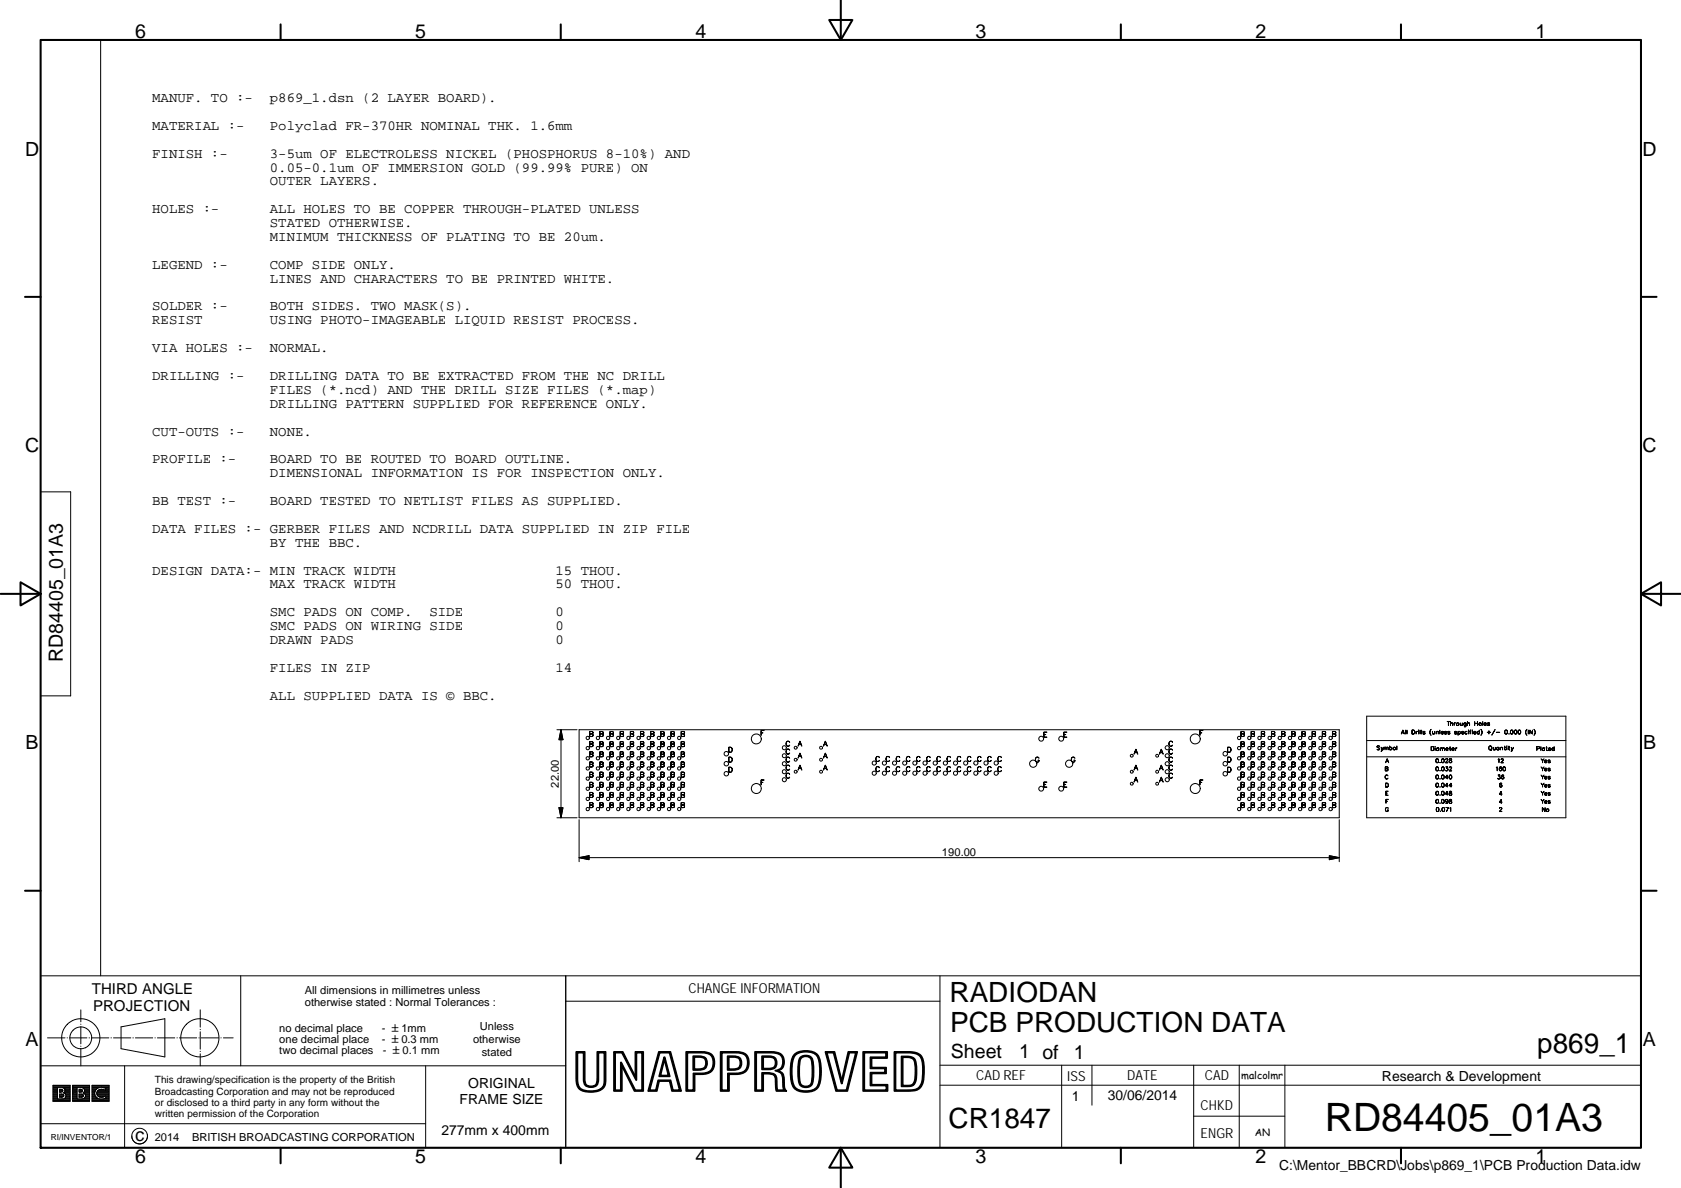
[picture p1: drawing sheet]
<svg xmlns="http://www.w3.org/2000/svg" width="420mm" height="297mm" viewBox="0 0 420 297" stroke-linecap="round" stroke-linejoin="round" font-family="sans-serif">
<g fill="none" stroke="#000" stroke-width=".51">
<path d="M10.1 10h400.1v277h-400.1zM70.1 6.1v3.9M140.2 6.1v3.9M207.3 5h5.8l-2.9 5zM210.2 0v10M280.2 6.1v3.9M350.2 6.1v3.9M6.3 74.2h3.8M410.2 74.2h3.9M.2 148.5h9.9M5.1 145.6l5 2.9-5 2.9zM410.2 148.5l5-2.9v5.8z"/>
<path d="M410.2 148.5h9.9M6.3 222.7h3.8M410.2 222.7h3.9M70.1 287v3.9M140.2 287v3.9M210.2 287l2.9 5h-5.8zM210.2 287v10M280.2 287v3.9M350.2 287v3.9"/>
</g>
<g fill="none" stroke="#000" stroke-width=".25">
<path d="M10.1 10h400.1v277h-400.1zM25.2 10v234M10.1 123h7.6v51h-7.6M341.6 179.1h49.8v25.4h-49.8zM139.2 182.5h5M140.2 182.5l.5 2.5h-1zM140.2 182.5v22M144.7 182.5h190v22h-190zM341.6 189.2h49.8M341.6 185.2h49.8M139.2 204.5h5M139.7 202h1l-.5 2.5z"/>
<path d="M144.7 214.4l2.5-.4v.9zM144.7 214.4h190M144.7 204.9v10.6M332.3 214l2.4 .4-2.4 .5zM334.7 204.9v10.6M10.1 244h400.1M11.9 259.5h4.3M16.8 259.5h.1M17.4 259.5h4.3M20.2 252.5v3M20.2 256.1h.1M20.2 256.7v4.3"/>
<path d="M22.3 259.5h.1M22.9 259.5h4.3M27.7 259.5h.1M28.4 259.5h4.3M30.3 256.8l10.9-2.1v9.6l-10.9-2.1zM33.2 259.5h.1M33.9 259.5h4.3M38.7 259.5h.1M39.4 259.5h4.3M44.2 259.5h.1M44.8 259.5h4.4M49.7 259.5h.1"/>
<path d="M50 252.5v4.3M50 257.4v.1M50 258v4.3M50.3 259.5h4.4M55.2 259.5h.1M55.8 259.5h2.5M60.2 244v22.5M141.4 244v43M141.4 250.3h93.5M234.9 244v43M10.1 266.5h131.3M13.3 271.4h4.2v4h-4.2z"/>
<path d="M13.3 272.3h1.1M13.3 272.4h1.1M13.3 272.1h1.1M13.3 271.9h1.1M13.3 274.1h1.1M13.3 274.3h1.1M13.3 274.5h1.1M13.3 274.6h1.1M13.3 274.8h4.2M13.3 274h1.1M13.3 273.8h1.1M13.3 273.6h1.1"/>
<path d="M13.3 273.5h1.1M13.3 273.3h1.1M13.3 275.1h4.2M13.3 275.3h4.2M13.3 271.4h4.2M13.3 271.6h4.2M13.3 271.8h4.2M13.3 273.1h1.1M13.3 275h4.2M13.3 272.6h1.1M13.3 272.8h1.1M13.3 272.9h1.1"/>
<path d="M14.4 271.9v2.9M14.4 271.9h.9a.79 .79 0 0 1 .9 .7M14.9 272.4h.7M14.9 273.8h1M14.9 273.6h.9M14.9 272.9h.7M14.9 272.6h.8M14.9 274.1h1M14.9 274h1M14.9 272.8h.8M15.5 271.9h2M15.6 274.3h-.7v-.8l1 .2v.5l-.5 .1"/>
<path d="M15.7 272.8l-.1 .2M15.7 272.6l-.2-.2h-.6v.7l.7-.1M15.7 272.6v.2M15.9 272.1h1.6M16 273.3l.4 .3M16 273.3h1.5M16.1 273.1h1.4M16.1 274.6h1.4M16.1 272.3h1.4M16.2 273l-.3 .3h.1M16.2 272.4h1.3M16.2 272.9h1.3"/>
<path d="M16.2 272.6v.4M16.2 272.6h1.3M16.2 272.8h1.3M16.3 273.5h1.2M16.3 274.5h1.2M16.4 273.6l.1 .4M16.4 273.6h1.1M16.4 274.3h1.1M16.4 274.3l-.3 .3-.7 .2M16.5 273.8h1M16.5 274.1h1M16.5 274h1"/>
<path d="M16.5 274l-.1 .3M18.1 275.3h4.3M18.1 271.4h4.3M18.1 271.6h4.3M18.1 271.8h4.3M18.1 271.4h4.3v4h-4.3zM18.1 271.9h2.1a.78 .78 0 0 1 .9 .7M18.1 272.6h1.2M18.1 272.3h1.2M18.1 272.4h1.2M18.1 272.1h1.2M18.1 274.1h1.2"/>
<path d="M18.1 274.3h1.2M18.1 274.5h1.2M18.1 274.6h1.2M18.1 274.8h4.3M18.1 274h1.2M18.1 273.8h1.2M18.1 273.6h1.2M18.1 273.5h1.2M18.1 273.3h1.2M18.1 275.1h4.3M18.1 272.8h1.2M18.1 272.9h1.2"/>
<path d="M18.1 273.1h1.2M18.1 275h4.3M19.3 271.9v2.9M19.8 272.6h.8M19.8 272.4h.7M19.8 272.8h.8M19.8 272.9h.7M19.8 274.1h1M19.8 274h1.1M19.8 273.8h1M19.8 273.6h.8M20.2 261.6h.1"/>
<path d="M20.2 262.2v4.3M20.4 271.9h2M20.5 274.3h-.2M20.6 272.8l-.2-.4h-.6v.7l.7-.1M20.6 272.8l-.1 .2M20.8 274.2l-.3 .1M20.8 273.8v.4M20.8 273.8l-.5-.3h-.5v.8h.7M20.8 272.1h1.6M20.9 273.3l.4 .3 .1 .4M20.9 273.3h1.5M20.9 273.1h1.5"/>
<path d="M21 274.6h1.4M21 272.3h1.4M21 274.6l-.7 .2M21.1 272.9h1.3M21.1 273l-.2 .3M21.1 272.4h1.3M21.1 272.6h1.3M21.1 272.8h1.3M21.1 272.6v.4M21.1 273.5h1.3M21.2 274.5h1.2M21.3 274.3h1.1"/>
<path d="M21.3 273.6h1.1M21.3 274.3l-.3 .3M21.3 273.8h1.1M21.4 274l-.1 .3M21.4 274.1h1M21.4 274h1M23 275.1h4.3M23 275.3h4.3M23 271.4h4.3M23 271.6h4.3M23 271.8h4.3M23 272.6h.9"/>
<path d="M23 272.3h1.2M23 272.4h1M23 272.1h1.4M23 271.9h1.9M23 274.1h.9M23 274.3h1M23 274.5h1.2M23 274.6h1.5M23 274h.8M23 273.8h.7M23 273.6h.7M23 273.5h.7"/>
<path d="M23 273.3h.7M23 272.8h.8M23 272.9h.7M23 273.1h.7M23 271.4h4.3v4h-4.3zM23 274.8h2.2M23 275h4.3M23.7 273.5l.1 .3M23.7 273v.5M23.8 273.8l.1 .4M23.9 272.6l-.2 .4M23.9 274.2l.1 .1"/>
<path d="M24.2 273.5h3.1M24.2 273.3h3.1M24.2 273.1h3.1M24.2 273.6h3.1M24.3 272.9h3M24.3 273.8h3M24.3 273.8l.3 .4M24.4 272.8h2.9M24.4 274h2.9M24.5 272.6h1.8M24.6 274.1h1.6M24.6 274.2l.3 .1"/>
<path d="M24.8 272.4h1.1M24.9 274.3h.9M25.5 274.8h1.8M25.8 271.9h1.5M26.2 274.2l-.7 .2-.6-.1M26.2 274.6h1.1M26.3 272.1a1.96 1.96 0 0 0-2.4 .5M26.3 272.1h1M26.4 272.6h.9M26.4 272.3h.9M26.4 272.4h.9M26.4 272.1v.5"/>
<path d="M26.4 272.6a1.23 1.23 0 0 0-1.5-.2 1.23 1.23 0 0 0-.6 1.4M26.4 274v.6a2.03 2.03 0 0 1-2.4-.3M26.4 274.1h.9M26.4 274.3h.9M26.4 274.5h.9M31.1 266.5v20.5M50 262.8v.1M50 263.5v3M106.4 266.5v20.5M234.9 271.3h175.3M234.9 266.3h175.3M265.4 266.3v20.5"/>
<path d="M272.9 266.3v10M298.4 279.1h22.7M298.4 266.3v20.5M309.7 266.3v20.5M321.2 266.3v20.5M10.1 281h96.3M36.8 283.7a1.96 1.96 0 0 1-1.7 2.3 1.96 1.96 0 0 1-2.2-2"/>
<circle cx="146.9" cy="197.2" r=".41"/>
<circle cx="146.9" cy="194.7" r=".41"/>
<circle cx="146.9" cy="192.1" r=".41"/>
<circle cx="146.9" cy="189.6" r=".41"/>
<circle cx="146.9" cy="199.8" r=".41"/>
<circle cx="146.9" cy="184.5" r=".41"/>
<circle cx="146.9" cy="187.1" r=".41"/>
<circle cx="149.4" cy="197.2" r=".41"/>
<circle cx="149.4" cy="192.1" r=".41"/>
<circle cx="149.4" cy="189.6" r=".41"/>
<circle cx="149.4" cy="199.8" r=".41"/>
<circle cx="149.4" cy="194.7" r=".41"/>
<circle cx="149.4" cy="184.5" r=".41"/>
<circle cx="149.4" cy="187.1" r=".41"/>
<circle cx="152" cy="184.5" r=".41"/>
<circle cx="152" cy="197.2" r=".41"/>
<circle cx="152" cy="192.1" r=".41"/>
<circle cx="152" cy="189.6" r=".41"/>
<circle cx="152" cy="194.7" r=".41"/>
<circle cx="152" cy="199.8" r=".41"/>
<circle cx="152" cy="187.1" r=".41"/>
<circle cx="154.5" cy="184.5" r=".41"/>
<circle cx="154.5" cy="197.2" r=".41"/>
<circle cx="154.5" cy="192.1" r=".41"/>
<circle cx="154.5" cy="189.6" r=".41"/>
<circle cx="154.5" cy="187.1" r=".41"/>
<circle cx="154.5" cy="199.8" r=".41"/>
<circle cx="154.5" cy="194.7" r=".41"/>
<circle cx="157.1" cy="184.5" r=".41"/>
<circle cx="157.1" cy="197.2" r=".41"/>
<circle cx="157.1" cy="189.6" r=".41"/>
<circle cx="157.1" cy="192.1" r=".41"/>
<circle cx="157.1" cy="187.1" r=".41"/>
<circle cx="157.1" cy="199.8" r=".41"/>
<circle cx="157.1" cy="194.7" r=".41"/>
<circle cx="159.6" cy="184.5" r=".41"/>
<circle cx="159.6" cy="197.2" r=".41"/>
<circle cx="159.6" cy="192.1" r=".41"/>
<circle cx="159.6" cy="187.1" r=".41"/>
<circle cx="159.6" cy="189.6" r=".41"/>
<circle cx="159.6" cy="199.8" r=".41"/>
<circle cx="159.6" cy="194.7" r=".41"/>
<circle cx="162.1" cy="184.5" r=".41"/>
<circle cx="162.1" cy="197.2" r=".41"/>
<circle cx="162.1" cy="192.1" r=".41"/>
<circle cx="162.1" cy="187.1" r=".41"/>
<circle cx="162.1" cy="189.6" r=".41"/>
<circle cx="162.1" cy="199.8" r=".41"/>
<circle cx="162.1" cy="194.7" r=".41"/>
<circle cx="164.7" cy="184.5" r=".41"/>
<circle cx="164.7" cy="197.2" r=".41"/>
<circle cx="164.7" cy="189.6" r=".41"/>
<circle cx="164.7" cy="187.1" r=".41"/>
<circle cx="164.7" cy="192.1" r=".41"/>
<circle cx="164.7" cy="199.8" r=".41"/>
<circle cx="164.7" cy="194.7" r=".41"/>
<circle cx="167.2" cy="184.5" r=".41"/>
<circle cx="167.2" cy="197.2" r=".41"/>
<circle cx="167.2" cy="189.6" r=".41"/>
<circle cx="167.2" cy="187.1" r=".41"/>
<circle cx="167.2" cy="199.8" r=".41"/>
<circle cx="167.2" cy="192.1" r=".41"/>
<circle cx="167.2" cy="194.7" r=".41"/>
<circle cx="169.8" cy="184.5" r=".41"/>
<circle cx="169.8" cy="197.2" r=".41"/>
<circle cx="169.8" cy="189.6" r=".41"/>
<circle cx="169.8" cy="187.1" r=".41"/>
<circle cx="169.8" cy="192.1" r=".41"/>
<circle cx="169.8" cy="194.7" r=".41"/>
<circle cx="169.8" cy="199.8" r=".41"/>
<circle cx="181.5" cy="191" r=".56"/>
<circle cx="181.5" cy="188.5" r=".56"/>
<circle cx="181.6" cy="193.5" r=".55"/>
<circle cx="189" cy="184.8" r="1.25"/>
<circle cx="189" cy="197.2" r="1.24"/>
<circle cx="196" cy="187" r=".52"/>
<circle cx="196" cy="193" r=".51"/>
<circle cx="196" cy="195" r=".51"/>
<circle cx="196.1" cy="191" r=".51"/>
<circle cx="196.1" cy="189" r=".51"/>
<circle cx="198.9" cy="192.9" r=".36"/>
<circle cx="198.9" cy="187" r=".36"/>
<circle cx="198.9" cy="190" r=".36"/>
<circle cx="205.2" cy="187" r=".36"/>
<circle cx="205.2" cy="192.9" r=".36"/>
<circle cx="205.2" cy="190" r=".36"/>
<circle cx="218.5" cy="193.3" r=".51"/>
<circle cx="218.5" cy="190.8" r=".51"/>
<circle cx="221" cy="193.3" r=".51"/>
<circle cx="221" cy="190.8" r=".51"/>
<circle cx="223.6" cy="190.8" r=".51"/>
<circle cx="223.6" cy="193.3" r=".51"/>
<circle cx="226.1" cy="193.3" r=".51"/>
<circle cx="226.1" cy="190.8" r=".51"/>
<circle cx="228.7" cy="193.3" r=".51"/>
<circle cx="228.7" cy="190.8" r=".51"/>
<circle cx="231.2" cy="193.3" r=".51"/>
<circle cx="231.2" cy="190.8" r=".51"/>
<circle cx="233.7" cy="190.8" r=".51"/>
<circle cx="233.7" cy="193.3" r=".51"/>
<circle cx="236.3" cy="190.8" r=".51"/>
<circle cx="236.3" cy="193.3" r=".51"/>
<circle cx="238.8" cy="190.8" r=".51"/>
<circle cx="238.8" cy="193.3" r=".52"/>
<circle cx="241.4" cy="193.3" r=".51"/>
<circle cx="241.4" cy="190.8" r=".51"/>
<circle cx="243.9" cy="193.3" r=".51"/>
<circle cx="243.9" cy="190.8" r=".51"/>
<circle cx="246.4" cy="190.8" r=".51"/>
<circle cx="246.4" cy="193.3" r=".51"/>
<circle cx="249" cy="190.8" r=".51"/>
<circle cx="249" cy="193.3" r=".51"/>
<circle cx="258.2" cy="191" r=".91"/>
<circle cx="260.2" cy="184.7" r=".61"/>
<circle cx="260.2" cy="197.2" r=".61"/>
<circle cx="265.2" cy="184.7" r=".62"/>
<circle cx="265.2" cy="197.2" r=".61"/>
<circle cx="267.2" cy="191" r=".91"/>
<circle cx="282.9" cy="192.9" r=".36"/>
<circle cx="282.9" cy="195.9" r=".36"/>
<circle cx="282.9" cy="188.9" r=".35"/>
<circle cx="289.2" cy="192.9" r=".36"/>
<circle cx="289.2" cy="195.9" r=".36"/>
<circle cx="289.2" cy="188.9" r=".35"/>
<circle cx="291.7" cy="187" r=".52"/>
<circle cx="291.7" cy="193" r=".51"/>
<circle cx="291.7" cy="194.9" r=".51"/>
<circle cx="291.8" cy="191" r=".5"/>
<circle cx="291.8" cy="188.9" r=".5"/>
<circle cx="298.7" cy="184.8" r="1.26"/>
<circle cx="298.8" cy="197.2" r="1.25"/>
<circle cx="306.2" cy="191" r=".56"/>
<circle cx="306.2" cy="188.5" r=".56"/>
<circle cx="306.2" cy="193.5" r=".55"/>
<circle cx="309.7" cy="189.6" r=".42"/>
<circle cx="309.7" cy="192.1" r=".42"/>
<circle cx="309.7" cy="187" r=".42"/>
<circle cx="309.7" cy="184.5" r=".42"/>
<circle cx="309.7" cy="197.2" r=".42"/>
<circle cx="309.7" cy="194.7" r=".42"/>
<circle cx="309.7" cy="199.7" r=".42"/>
<circle cx="312.2" cy="189.6" r=".42"/>
<circle cx="312.2" cy="192.1" r=".42"/>
<circle cx="312.2" cy="197.2" r=".42"/>
<circle cx="312.2" cy="187" r=".42"/>
<circle cx="312.2" cy="184.5" r=".42"/>
<circle cx="312.2" cy="194.7" r=".42"/>
<circle cx="312.2" cy="199.7" r=".42"/>
<circle cx="314.8" cy="192.1" r=".42"/>
<circle cx="314.8" cy="197.2" r=".42"/>
<circle cx="314.8" cy="187" r=".42"/>
<circle cx="314.8" cy="184.5" r=".42"/>
<circle cx="314.8" cy="189.6" r=".42"/>
<circle cx="314.8" cy="194.7" r=".42"/>
<circle cx="314.8" cy="199.7" r=".42"/>
<circle cx="317.3" cy="192.1" r=".42"/>
<circle cx="317.3" cy="197.2" r=".42"/>
<circle cx="317.3" cy="184.5" r=".42"/>
<circle cx="317.3" cy="189.6" r=".42"/>
<circle cx="317.3" cy="187" r=".42"/>
<circle cx="317.3" cy="199.7" r=".42"/>
<circle cx="317.3" cy="194.7" r=".42"/>
<circle cx="319.9" cy="184.5" r=".42"/>
<circle cx="319.9" cy="192.1" r=".42"/>
<circle cx="319.9" cy="197.2" r=".42"/>
<circle cx="319.9" cy="189.6" r=".42"/>
<circle cx="319.9" cy="187" r=".42"/>
<circle cx="319.9" cy="194.7" r=".42"/>
<circle cx="319.9" cy="199.7" r=".42"/>
<circle cx="322.4" cy="184.5" r=".42"/>
<circle cx="322.4" cy="192.1" r=".42"/>
<circle cx="322.4" cy="187" r=".42"/>
<circle cx="322.4" cy="197.2" r=".42"/>
<circle cx="322.4" cy="189.6" r=".42"/>
<circle cx="322.4" cy="199.7" r=".42"/>
<circle cx="322.4" cy="194.7" r=".42"/>
<circle cx="324.9" cy="184.5" r=".42"/>
<circle cx="324.9" cy="192.1" r=".42"/>
<circle cx="324.9" cy="189.6" r=".42"/>
<circle cx="324.9" cy="187" r=".42"/>
<circle cx="324.9" cy="197.2" r=".42"/>
<circle cx="324.9" cy="199.7" r=".42"/>
<circle cx="324.9" cy="194.7" r=".42"/>
<circle cx="327.5" cy="184.5" r=".42"/>
<circle cx="327.5" cy="192.1" r=".42"/>
<circle cx="327.5" cy="199.7" r=".42"/>
<circle cx="327.5" cy="197.2" r=".42"/>
<circle cx="327.5" cy="187" r=".42"/>
<circle cx="327.5" cy="189.6" r=".42"/>
<circle cx="327.5" cy="194.7" r=".42"/>
<circle cx="330" cy="184.5" r=".42"/>
<circle cx="330" cy="192.1" r=".42"/>
<circle cx="330" cy="199.7" r=".42"/>
<circle cx="330" cy="187" r=".42"/>
<circle cx="330" cy="197.2" r=".42"/>
<circle cx="330" cy="189.6" r=".42"/>
<circle cx="330" cy="194.7" r=".42"/>
<circle cx="332.6" cy="184.5" r=".42"/>
<circle cx="332.6" cy="187" r=".42"/>
<circle cx="332.6" cy="189.6" r=".42"/>
<circle cx="332.6" cy="197.2" r=".42"/>
<circle cx="332.6" cy="199.7" r=".42"/>
<circle cx="332.6" cy="192.1" r=".42"/>
<circle cx="332.6" cy="194.7" r=".42"/>
<circle cx="146.9" cy="202.3" r=".41"/>
<circle cx="149.4" cy="202.3" r=".41"/>
<circle cx="152" cy="202.3" r=".41"/>
<circle cx="154.5" cy="202.3" r=".41"/>
<circle cx="157.1" cy="202.3" r=".41"/>
<circle cx="159.6" cy="202.3" r=".41"/>
<circle cx="162.1" cy="202.3" r=".41"/>
<circle cx="164.7" cy="202.3" r=".41"/>
<circle cx="167.2" cy="202.3" r=".41"/>
<circle cx="169.8" cy="202.3" r=".41"/>
<circle cx="309.7" cy="202.3" r=".42"/>
<circle cx="312.2" cy="202.3" r=".42"/>
<circle cx="314.8" cy="202.3" r=".42"/>
<circle cx="317.3" cy="202.3" r=".42"/>
<circle cx="319.9" cy="202.3" r=".42"/>
<circle cx="322.4" cy="202.3" r=".42"/>
<circle cx="324.9" cy="202.3" r=".42"/>
<circle cx="327.5" cy="202.3" r=".42"/>
<circle cx="330" cy="202.3" r=".42"/>
<circle cx="332.6" cy="202.3" r=".42"/>
<circle cx="20.2" cy="259.5" r="4.8"/>
<circle cx="20.2" cy="259.5" r="2.72"/>
<circle cx="49.9" cy="259.5" r="4.8"/>
<circle cx="34.9" cy="284.1" r="1.96"/>
</g>
<path d="M140.2 182.5l.5 2.5h-1zM139.7 202h1l-.5 2.5zM144.7 214.4l2.5-.4v.9zM332.3 214l2.4 .4-2.4 .5z" fill="#000" stroke="#000" stroke-width=".25"/>
<text font-size="13.2" x="143" y="272.8">UNAPPROVED</text>
<text font-size="9.8" x="331.1" y="282.9">RD84405_01A3</text>
<g font-size="7">
<text x="237.3" y="250.5">RADIODAN</text>
<text x="237.5" y="258.1">PCB PRODUCTION DATA</text>
<text x="384.2" y="263.4">p869_1</text>
<text x="237.1" y="282.1">CR1847</text>
</g>
<g font-size="4.9">
<text x="33.8" y="9.6">6</text>
<text x="103.8" y="9.6">5</text>
<text x="173.8" y="9.6">4</text>
<text x="243.8" y="9.6">3</text>
<text x="313.8" y="9.6">2</text>
<text x="383.8" y="9.6">1</text>
<text x="6.3" y="38.9">D</text>
<text x="410.5" y="38.9">D</text>
<text x="6.3" y="113.1">C</text>
<text x="410.5" y="113.1">C</text>
<text x="15.7" y="165.5" transform="rotate(-90 15.7 165.5)">RD84405_01A3</text>
<text x="6.4" y="187.3">B</text>
<text x="410.7" y="187.3">B</text>
<text x="6.4" y="261.6">A</text>
<text x="410.6" y="261.6">A</text>
<text x="237.7" y="264.6">Sheet</text>
<text x="254.7" y="264.6">1 of</text>
<text x="268.4" y="264.7">1</text>
<text x="33.8" y="290.9">6</text>
<text x="103.8" y="290.9">5</text>
<text x="173.8" y="290.9">4</text>
<text x="243.8" y="290.9">3</text>
<text x="313.8" y="290.9">2</text>
<text x="383.8" y="290.9">1</text>
</g>
<text font-size="4.6" x="33.8" y="285.3">c</text>
<g font-size="3.8">
<text x="22.9" y="248.6">THIRD ANGLE</text>
<text x="23.3" y="252.8">PROJECTION</text>
</g>
<g font-size="3.5">
<text x="38" y="25.5">MANUF. TO :-</text>
<text x="67.4" y="25.5">p869_1.dsn (2 LAYER BOARD).</text>
<text x="38" y="32.4">MATERIAL :-</text>
<text x="67.4" y="32.4">Polyclad FR-370HR NOMINAL THK. 1.6mm</text>
<text x="38" y="39.4">FINISH :-</text>
<text x="67.4" y="39.4">3-5um OF ELECTROLESS NICKEL (PHOSPHORUS 8-10%) AND</text>
<text x="67.4" y="42.9">0.05-0.1um OF IMMERSION GOLD (99.99% PURE) ON</text>
<text x="67.4" y="46.4">OUTER LAYERS.</text>
<text x="38" y="53.3">HOLES :-</text>
<text x="67.4" y="53.3">ALL HOLES TO BE COPPER THROUGH-PLATED UNLESS</text>
<text x="67.4" y="56.8">STATED OTHERWISE.</text>
<text x="67.4" y="60.2">MINIMUM THICKNESS OF PLATING TO BE 20um.</text>
<text x="38" y="67.2">LEGEND :-</text>
<text x="67.4" y="67.2">COMP SIDE ONLY.</text>
<text x="67.4" y="70.7">LINES AND CHARACTERS TO BE PRINTED WHITE.</text>
<text x="38" y="77.6">SOLDER :-</text>
<text x="67.4" y="77.6">BOTH SIDES. TWO MASK(S).</text>
<text x="38" y="81.1">RESIST</text>
<text x="67.4" y="81.1">USING PHOTO-IMAGEABLE LIQUID RESIST PROCESS.</text>
<text x="38" y="88.1">VIA HOLES :-</text>
<text x="67.4" y="88.1">NORMAL.</text>
<text x="38" y="95">DRILLING :-</text>
<text x="67.4" y="95">DRILLING DATA TO BE EXTRACTED FROM THE NC DRILL</text>
<text x="67.4" y="98.5">FILES (*.ncd) AND THE DRILL SIZE FILES (*.map)</text>
<text x="67.4" y="102">DRILLING PATTERN SUPPLIED FOR REFERENCE ONLY.</text>
<text x="38" y="108.9">CUT-OUTS :-</text>
<text x="67.4" y="108.9">NONE.</text>
<text x="38" y="115.9">PROFILE :-</text>
<text x="67.4" y="115.9">BOARD TO BE ROUTED TO BOARD OUTLINE.</text>
<text x="67.4" y="119.3">DIMENSIONAL INFORMATION IS FOR INSPECTION ONLY.</text>
<text x="38" y="126.3">BB TEST :-</text>
<text x="67.4" y="126.3">BOARD TESTED TO NETLIST FILES AS SUPPLIED.</text>
<text x="38" y="133.2">DATA FILES :- GERBER FILES AND NCDRILL DATA SUPPLIED IN ZIP FILE</text>
<text x="67.4" y="136.7">BY THE BBC.</text>
<text x="38" y="143.7">DESIGN DATA:- MIN TRACK WIDTH</text>
<text x="138.9" y="143.7">15 THOU.</text>
<text x="67.4" y="147.1">MAX TRACK WIDTH</text>
<text x="138.9" y="147.1">50 THOU.</text>
<text x="67.4" y="154.1">SMC PADS ON COMP.</text>
<text x="107.4" y="154.1">SIDE</text>
<text x="138.9" y="154.1">0</text>
<text x="67.4" y="157.5">SMC PADS ON WIRING SIDE</text>
<text x="67.4" y="161">DRAWN PADS</text>
<text x="138.9" y="157.5">0</text>
<text x="138.9" y="161">0</text>
<text x="67.4" y="168">FILES IN ZIP</text>
<text x="138.9" y="168">14</text>
<text x="67.4" y="174.9">ALL SUPPLIED DATA IS © BBC.</text>
<text x="172.1" y="248.3">CHANGE INFORMATION</text>
<text x="114.9" y="275.9">FRAME SIZE</text>
<text x="117" y="272">ORIGINAL</text>
<text x="244" y="270.1">CAD REF</text>
<text x="266.8" y="270.2">ISS</text>
<text x="267.9" y="275.4">1</text>
<text x="276.9" y="275.1">30/06/2014</text>
<text x="281.8" y="270">DATE</text>
<text x="301.1" y="270">CAD</text>
<text x="345.4" y="270.2">Research &amp; Development</text>
<text x="300.1" y="277.5">CHKD</text>
<text x="110.3" y="283.9">277mm x 400mm</text>
<text x="300.1" y="284.4">ENGR</text>
<text x="319.7" y="292.7">C:\Mentor_BBCRD\Jobs\p869_1\PCB Production Data.idw</text>
</g>
<g font-size="2.8">
<text x="139.7" y="196.9" transform="rotate(-90 139.7 196.9)">22.00</text>
<text x="235.4" y="213.9">190.00</text>
<text x="76.2" y="248.4">All dimensions in millimetres unless</text>
<text x="76.2" y="251.5">otherwise stated : Normal Tolerances :</text>
<text x="119.9" y="257.6">Unless</text>
<text x="69.8" y="258">no decimal place</text>
<text x="69.8" y="260.8">one decimal place</text>
<text x="69.8" y="263.5">two decimal places</text>
<text x="95.4" y="260.8">- ±0.3 mm</text>
<text x="95.4" y="258">- ±1mm</text>
<text x="95.7" y="263.5">- ±0.1 mm</text>
<text x="118.2" y="260.8">otherwise</text>
<text x="120.4" y="263.9">stated</text>
<text x="38.7" y="285.2">2014</text>
<text x="48" y="285.2">BRITISH BROADCASTING CORPORATION</text>
</g>
<g font-size="2.5">
<text x="310.2" y="269.7">malcolmr</text>
<text x="38.7" y="270.8">This drawing/specification is the property of the British</text>
<text x="38.7" y="273.7">Broadcasting Corporation and may not be reproduced</text>
<text x="38.7" y="276.5">or disclosed to a third party in any form without the</text>
<text x="38.7" y="279.4">written permission of the Corporation</text>
<text x="313.6" y="284">AN</text>
</g>
<text font-size="2.1" x="12.7" y="284.9">RI/INVENTOR/1</text>
<g font-size="1.7">
<text x="147.2" y="184.1">B B B B B B B B B B</text>
<text x="190" y="183.9">F</text>
<text x="260.7" y="184.3">E</text>
<text x="265.7" y="184.3">E</text>
<text x="299.7" y="183.9">F</text>
<text x="310" y="184.1">B B B B B B B B B B</text>
<text x="147.2" y="186.7">B B B B B B B B B B</text>
<text x="147.2" y="191.8">B B B B B B B B B B</text>
<text x="147.2" y="189.2">B B B B B B B B B B</text>
<text x="181.9" y="190.6">D</text>
<text x="181.9" y="188.1">D</text>
<text x="196.3" y="188.6">C</text>
<text x="196.3" y="186.6">C</text>
<text x="196.3" y="190.6">C</text>
<text x="199.2" y="189.6">A</text>
<text x="199.2" y="186.6">A</text>
<text x="205.6" y="186.6">A</text>
<text x="205.6" y="189.6">A</text>
<text x="218.7" y="190.4">C C C C C C C C C C C C C</text>
<text x="258.6" y="190.6">G</text>
<text x="267.6" y="190.6">G</text>
<text x="283.2" y="188.6">A</text>
<text x="289.5" y="188.6">A C</text>
<text x="292" y="190.6">C</text>
<text x="292" y="186.6">C</text>
<text x="306.6" y="190.6">D</text>
<text x="306.6" y="188.1">D</text>
<text x="310" y="186.7">B B B B B B B B B B</text>
<text x="310" y="189.2">B B B B B B B B B B</text>
<text x="310" y="191.8">B B B B B B B B B B</text>
<text x="147.2" y="196.9">B B B B B B B B B B</text>
<text x="147.2" y="194.3">B B B B B B B B B B</text>
<text x="181.9" y="193.1">D</text>
<text x="190" y="196.3">F</text>
<text x="196.3" y="194.6">C</text>
<text x="196.3" y="192.6">C</text>
<text x="199.2" y="192.6">A</text>
<text x="205.6" y="192.6">A</text>
<text x="218.7" y="192.9">C C C C C C C C C C C C C</text>
<text x="260.7" y="196.8">E</text>
<text x="265.7" y="196.8">E</text>
<text x="283.2" y="195.6">A</text>
<text x="283.2" y="192.6">A</text>
<text x="289.5" y="192.6">A C</text>
<text x="289.5" y="195.6">A</text>
<text x="292" y="194.6">C</text>
<text x="299.7" y="196.3">F</text>
<text x="306.6" y="193.1">D</text>
<text x="310" y="194.3">B B B B B B B B B B</text>
<text x="310" y="196.9">B B B B B B B B B B</text>
<text x="147.2" y="201.9">B B B B B B B B B B</text>
<text x="147.2" y="199.4">B B B B B B B B B B</text>
<text x="310" y="199.4">B B B B B B B B B B</text>
<text x="310" y="201.9">B B B B B B B B B B</text>
</g>
<g font-size="1.4">
<text x="350.1" y="183.5">All Drills (unless specified) +/- 0.000 (IN)</text>
<text x="361.5" y="181.4">Through Holes</text>
<text x="344" y="187.5">Symbol</text>
<text x="346.1" y="190.7">A</text>
<text x="357.5" y="187.7">Diameter</text>
<text x="358.7" y="190.7">0.028</text>
<text x="372" y="187.5">Quantity</text>
<text x="374.2" y="190.7">12</text>
<text x="383.9" y="187.7">Plated</text>
<text x="385" y="190.7">Yes</text>
<text x="346.1" y="194.8">C</text>
<text x="346.1" y="192.7">B</text>
<text x="346.1" y="196.8">D</text>
<text x="358.7" y="196.8">0.044</text>
<text x="358.7" y="194.8">0.040</text>
<text x="358.7" y="192.7">0.032</text>
<text x="373.8" y="192.7">160</text>
<text x="374.2" y="194.8">36</text>
<text x="374.6" y="196.8">6</text>
<text x="385" y="192.7">Yes</text>
<text x="385" y="196.8">Yes</text>
<text x="385" y="194.8">Yes</text>
<text x="346.1" y="202.9">G</text>
<text x="346.2" y="198.8">E</text>
<text x="346.2" y="200.9">F</text>
<text x="358.7" y="198.8">0.048</text>
<text x="358.7" y="200.9">0.098</text>
<text x="358.8" y="202.9">0.071</text>
<text x="374.6" y="198.9">4</text>
<text x="374.6" y="202.9">2</text>
<text x="374.6" y="200.9">4</text>
<text x="385" y="198.8">Yes</text>
<text x="385" y="200.9">Yes</text>
<text x="385.3" y="202.9">No</text>
</g>
</svg>
